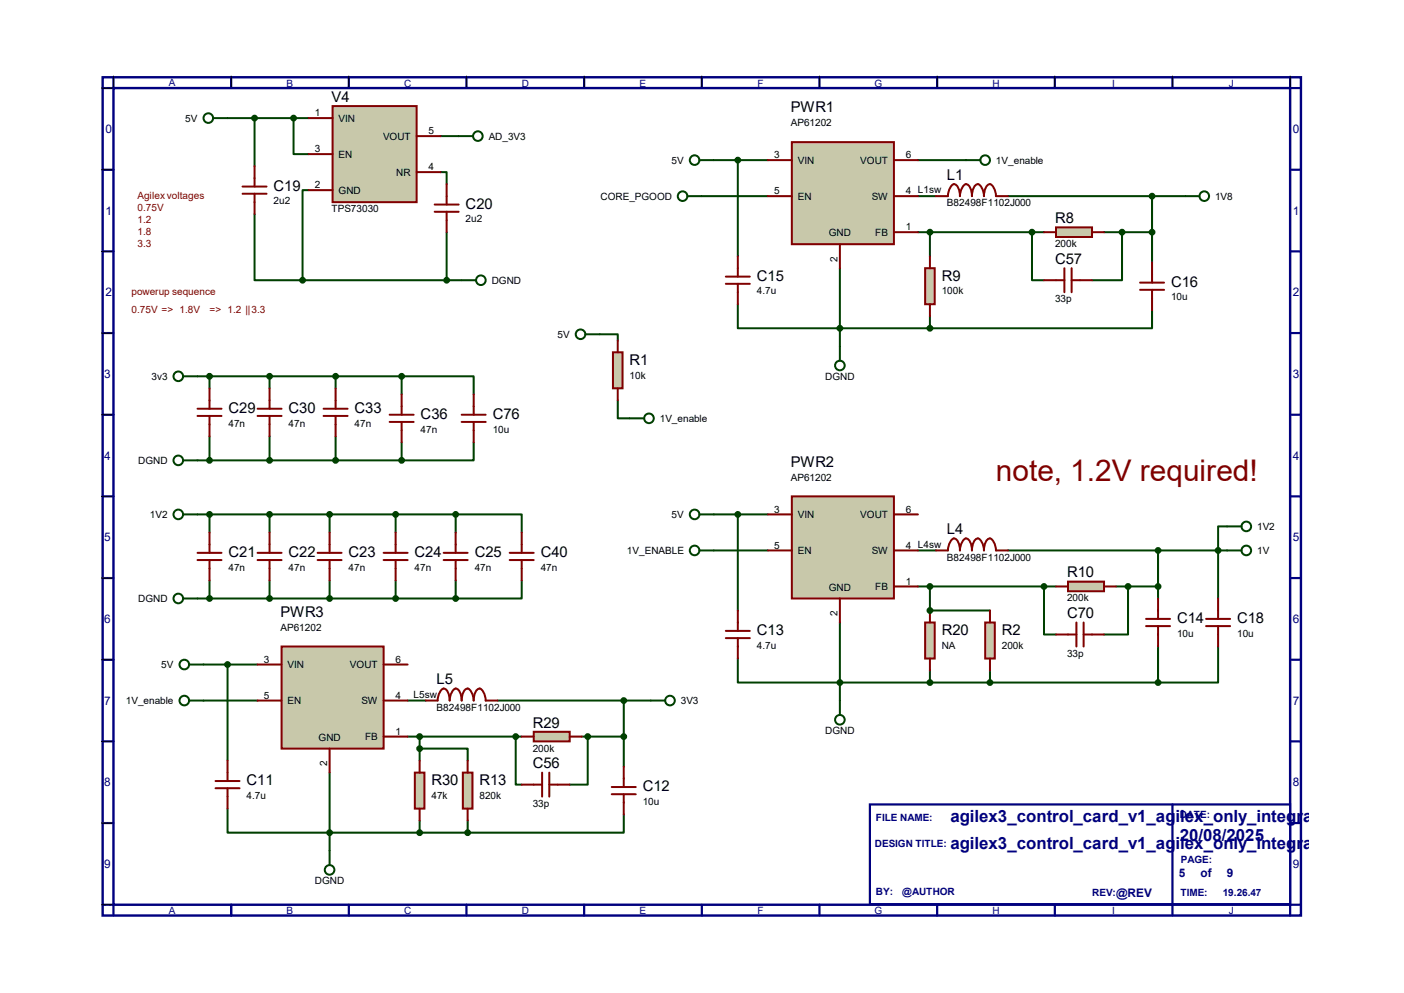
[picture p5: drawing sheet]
<svg xmlns="http://www.w3.org/2000/svg" width="297mm" height="210mm" viewBox="0 0 297 210" stroke-linecap="round" stroke-linejoin="round" font-family="sans-serif">
<path d="M21.7 16.3h253.5v177.3h-253.5zM24 18.6h248.9v172.7h-248.9z" fill="none" stroke="#000080" stroke-width=".51"/>
<g fill="none" stroke="#000080" stroke-width=".47">
<path d="M24 16.3v2.3h-2.3M48.9 16.3v2.3M73.8 16.3v2.3M98.7 16.3v2.3M123.6 16.3v2.3M148.5 16.3v2.3M173.4 16.3v2.3M198.2 16.3v2.3M223.1 16.3v2.3M248 16.3v2.3M272.9 16.3v2.3h2.3M21.7 35.9h2.3"/>
<path d="M272.9 35.9h2.3M21.7 53.2h2.3M272.9 53.2h2.3M21.7 70.4h2.3M272.9 70.4h2.3M21.7 87.7h2.3M272.9 87.7h2.3M21.7 105h2.3M272.9 105h2.3M21.7 122.3h2.3M21.7 139.5h2.3M272.9 122.3h2.3"/>
<path d="M272.9 139.5h2.3M21.7 156.8h2.3M272.9 156.8h2.3M21.7 174.1h2.3M272.9 174.1h2.3M21.7 191.3h2.3v2.3M48.9 191.3v2.3M73.8 191.3v2.3M98.7 191.3v2.3M123.6 191.3v2.3M148.5 191.3v2.3M173.4 191.3v2.3"/>
<path d="M198.2 191.3v2.3M223.1 191.3v2.3M248 191.3v2.3M275.2 191.3h-2.3v2.3"/>
</g>
<g fill="none" stroke="#000" stroke-width=".21">
<path d="M21.5 18.6h2.3M24 16.1v2.3M48.9 16.1v2.3M73.8 16.1v2.3M98.7 16.1v2.3M123.6 16.1v2.3M148.5 16.1v2.3M173.4 16.1v2.3M198.2 16.1l.1 2.3M223.1 16.1l.1 2.3M248 16.1l.1 2.3M272.9 16.1l.1 2.3"/>
<path d="M21.5 35.9h2.3M21.5 53.2h2.3M21.5 70.4h2.3M21.5 87.7h2.3M21.5 105h2.3M21.5 122.3h2.3M21.5 139.5h2.3M21.5 156.8h2.3M21.5 174.1h2.3M21.5 191.3h2.3"/>
</g>
<path d="M184 170.1h88.9v21.1h-88.9z" fill="#fff" stroke="#000080" stroke-width=".47"/>
<path d="M248 170.1v21.1" fill="none" stroke="#000080" stroke-width=".47"/>
<g fill="none" stroke="#004000" stroke-width=".42">
<path d="M48.1 25h17.2M53.8 25v10.1M62.1 25v7.6h3.2M93.2 36.4h1.3v2.5M93.2 28.8h3.8M151 33.9h11.4M156.1 33.9v20.3M194.2 33.9h10.1M53.8 45.3v14h10.2M64 59.3h33.7M65.3 40.2h-1.3v19.1M94.5 49.1v10.2"/>
<path d="M148.5 41.5h13.9M177.7 56.7v16.5M194.2 41.5h3.8M194.2 49.1h26.7M196.7 49.1v5.1M213.2 41.5h37.5M218.3 49.1v10.2h2.6M233.6 49.1h10.1M237.4 49.1v10.2h-6.4M243.7 41.5v14M156.1 64.3v5.1h40.6M196.7 66.9v2.5"/>
<path d="M243.7 65.6v3.8h-47M151 108.8h11.4M156.1 108.8v20.3M194.2 116.4h3.8M156.1 139.3v5.1h53.3v-2.6M177.7 131.7v16.5M194.2 124h2.5v5.1M43.1 140.5h11.4M43.1 148.2h11.4M48.1 140.5v20.4M86.2 148.2h3.8M86.2 155.8h24.2"/>
<path d="M88.8 158.3h10.1v2.6M88.8 155.8v5.1M105.3 148.2h32.4M109.1 155.8v10.1h1.3M123.1 155.8h8.9M124.3 155.8v10.1h-3.8M132 148.2v13.9M196.7 141.8v2.6M48.1 171v5.1h50.8M69.7 163.4v16.5M88.8 173.6v2.5M98.9 173.6v2.5"/>
<path d="M132 172.3v3.8h-33.1"/>
</g>
<circle cx="196.7" cy="129.1" r=".21" fill="#004000"/>
<g fill="none" stroke="#004000" stroke-width=".42">
<path d="M41.8 79.6h43.2M44.3 79.6v2.5M57 79.6v2.5M71 79.6v2.5M85 79.6h15.2v3.8M85 79.6v3.8M126.9 70.7h3.8v1.3M41.8 97.4h43.2M44.3 92.3v5.1M57 92.3v5.1M71 92.3v5.1M85 93.6v3.8"/>
<path d="M100.2 93.6v3.8h-15.2M130.7 84.7v3.8h2.5M41.8 108.8h54.6M44.3 108.8v3.8M57 108.8v3.8M69.7 108.8v3.8M83.7 108.8v3.8M96.4 108.8h14v3.8M96.4 108.8v3.8M151 116.4h11.4M213.2 116.4h46.4M245 116.4v10.2"/>
<path d="M259.6 111.3h-1.9v15.3M41.8 126.6h54.6M44.3 122.8v3.8M57 122.8v3.8M69.7 122.8v3.8M83.7 122.8v3.8M96.4 122.8v3.8M110.4 122.8v3.8h-14M196.7 129.1h12.7M196.7 124h26.7M220.9 124v10.2h2.5M236.1 124h8.9"/>
<path d="M238.6 124v10.2h-5M245 136.7v7.7M257.7 136.7v7.7h-12.7M209.4 144.4h35.6"/>
</g>
<path d="M70.4 22.4h17.7v20.4h-17.7z" fill="#c8c8aa" stroke="#800000" stroke-width=".42"/>
<g fill="none" stroke="#800000" stroke-width=".42">
<path d="M51.3 39.5h5.1M53.8 35.1v4.4M65.3 25h5.1M65.3 32.6h5.1M88.1 36.4h5.1M88.1 28.8h5.1M94.5 38.9v4.4M51.3 41h5.1M53.8 41v4.3M65.3 40.2h5.1M91.9 44.8h5.1M91.9 43.3h5.1"/>
<path d="M94.5 44.8v4.3M153.5 58.5h5.1M156.1 54.2v4.3M241.2 59.8h5.1M243.7 55.5v4.3M153.5 60h5.1M156.1 60v4.3M241.2 61.3h5.1M243.7 61.3v4.3"/>
</g>
<g fill="#004000" stroke="#004000" stroke-width=".42">
<circle cx="64" cy="59.3" r=".51"/>
<circle cx="62.1" cy="25" r=".51"/>
<circle cx="53.8" cy="25" r=".51"/>
<circle cx="94.5" cy="59.3" r=".51"/>
</g>
<g fill="none" stroke="#004000" stroke-width=".42">
<path d="M45.1 25h3M97 28.8h3.1M148 33.9h3M97.7 59.3h3M250.7 41.5h3M177.7 73.2v3.1"/>
<circle cx="44.1" cy="25" r="1.02"/>
<circle cx="101.1" cy="28.8" r="1.02"/>
<circle cx="146.9" cy="33.9" r="1.02"/>
<circle cx="101.7" cy="59.3" r="1.02"/>
<circle cx="254.8" cy="41.5" r="1.02"/>
<circle cx="177.7" cy="77.3" r="1.02"/>
</g>
<path d="M167.5 30.1h21.6v21.5h-21.6z" fill="#c8c8aa" stroke="#800000" stroke-width=".42"/>
<path d="M162.4 33.9h5.1M189.1 33.9h5.1M162.4 41.5h5.1M177.7 51.6v5.1M189.1 41.5h5.1M189.1 49.1h5.1M198 41.5h2.5a2.69 2.69 0 0 1 1.3-2.6 2.31 2.31 0 0 1 1.3 2.6 2.69 2.69 0 0 1 1.2-2.6 2.31 2.31 0 0 1 1.3 2.6 2.31 2.31 0 0 1 1.3-2.6 2.69 2.69 0 0 1 1.3 2.6 2.31 2.31 0 0 1 1.2-2.6 2.69 2.69 0 0 1 1.3 2.6h2.5" fill="none" stroke="#800000" stroke-width=".42"/>
<path d="M223.4 48.1h7.6v2h-7.6z" fill="#c8c8aa" stroke="#800000" stroke-width=".42"/>
<path d="M220.9 49.1h2.5M231 49.1h2.6" fill="none" stroke="#800000" stroke-width=".42"/>
<path d="M195.7 56.7h2v7.6h-2z" fill="#c8c8aa" stroke="#800000" stroke-width=".42"/>
<g fill="none" stroke="#800000" stroke-width=".42">
<path d="M196.7 54.2v2.5M220.9 59.3h4.3M225.2 56.7v5.1M226.7 56.7v5.1M226.7 59.3h4.3M196.7 64.3v2.6M45.6 165.2h5.1M45.6 166.7h5.1M48.1 160.9v4.3M48.1 166.7v4.3M129.4 166.5h5.1M129.4 168h5.1"/>
<path d="M132 162.1v4.4M132 168v4.3"/>
</g>
<g fill="#004000" stroke="#004000" stroke-width=".42">
<circle cx="196.7" cy="49.1" r=".51"/>
<circle cx="177.7" cy="69.4" r=".51"/>
<circle cx="196.7" cy="69.4" r=".51"/>
<circle cx="156.1" cy="33.9" r=".51"/>
<circle cx="243.7" cy="41.5" r=".51"/>
<circle cx="243.7" cy="49.1" r=".51"/>
<circle cx="237.4" cy="49.1" r=".51"/>
<circle cx="218.3" cy="49.1" r=".51"/>
<circle cx="48.1" cy="140.5" r=".51"/>
</g>
<g fill="none" stroke="#004000" stroke-width=".42">
<path d="M145.4 41.5h3.1M40 140.5h3.1M137.7 148.2h3M69.7 179.9v3.1"/>
<circle cx="144.4" cy="41.5" r="1.02"/>
<circle cx="39" cy="140.5" r="1.02"/>
<circle cx="141.7" cy="148.2" r="1.02"/>
<circle cx="69.7" cy="184" r="1.02"/>
</g>
<path d="M59.6 136.7h21.6v21.6h-21.6z" fill="#c8c8aa" stroke="#800000" stroke-width=".42"/>
<path d="M54.5 140.5h5.1M54.5 148.2h5.1M69.7 158.3v5.1M81.2 140.5h5M81.2 148.2h5M81.2 155.8h5M90 148.2h2.6a2.69 2.69 0 0 1 1.3-2.6 2.31 2.31 0 0 1 1.2 2.6 2.69 2.69 0 0 1 1.3-2.6 2.31 2.31 0 0 1 1.3 2.6 2.31 2.31 0 0 1 1.2-2.6 2.69 2.69 0 0 1 1.3 2.6 2.31 2.31 0 0 1 1.3-2.6 2.69 2.69 0 0 1 1.2 2.6h2.6" fill="none" stroke="#800000" stroke-width=".42"/>
<path d="M112.9 154.8h7.6v2h-7.6z" fill="#c8c8aa" stroke="#800000" stroke-width=".42"/>
<path d="M110.4 155.8h2.5M120.5 155.8h2.6" fill="none" stroke="#800000" stroke-width=".42"/>
<path d="M87.8 163.4h2v7.6h-2z" fill="#c8c8aa" stroke="#800000" stroke-width=".42"/>
<path d="M88.8 160.9v2.5M88.8 171v2.6" fill="none" stroke="#800000" stroke-width=".42"/>
<g fill="#004000" stroke="#004000" stroke-width=".42">
<circle cx="88.8" cy="155.8" r=".51"/>
<circle cx="69.7" cy="176.1" r=".51"/>
<circle cx="88.8" cy="176.1" r=".51"/>
</g>
<g fill="none" stroke="#004000" stroke-width=".42">
<path d="M40 148.2h3.1"/>
<circle cx="39" cy="148.2" r="1.02"/>
</g>
<path d="M97.9 163.4h2v7.6h-2z" fill="#c8c8aa" stroke="#800000" stroke-width=".42"/>
<g fill="none" stroke="#800000" stroke-width=".42">
<path d="M153.5 133.4h5.1M153.5 135h5.1M156.1 129.1v4.3M156.1 135v4.3M242.4 130.9h5.1M242.4 132.4h5.1M245 126.6v4.3M245 132.4v4.3M255.1 130.9h5.1M255.1 132.4h5.1M257.7 126.6v4.3M257.7 132.4v4.3"/>
<path d="M98.9 160.9v2.5M98.9 171v2.6M110.4 165.9h4.3M114.7 163.4v5.1M116.2 163.4v5.1M116.2 165.9h4.3"/>
</g>
<g fill="#004000" stroke="#004000" stroke-width=".42">
<circle cx="88.8" cy="158.3" r=".51"/>
<circle cx="98.9" cy="176.1" r=".51"/>
<circle cx="132" cy="148.2" r=".51"/>
<circle cx="132" cy="155.8" r=".51"/>
<circle cx="124.3" cy="155.8" r=".51"/>
<circle cx="109.1" cy="155.8" r=".51"/>
<circle cx="156.1" cy="108.8" r=".51"/>
</g>
<g fill="none" stroke="#004000" stroke-width=".42">
<path d="M204.3 33.9h3.1M148 108.8h3M259.6 116.4h3M177.7 148.2v3"/>
<circle cx="208.4" cy="33.9" r="1.02"/>
<circle cx="146.9" cy="108.8" r="1.02"/>
<circle cx="263.7" cy="116.4" r="1.02"/>
<circle cx="177.7" cy="152.2" r="1.02"/>
</g>
<path d="M167.5 105h21.6v21.6h-21.6z" fill="#c8c8aa" stroke="#800000" stroke-width=".42"/>
<path d="M162.4 108.8h5.1M162.4 116.4h5.1M189.1 108.8h5.1M189.1 116.4h5.1M198 116.4h2.5a2.69 2.69 0 0 1 1.3-2.5 2.31 2.31 0 0 1 1.3 2.5 2.69 2.69 0 0 1 1.2-2.5 2.31 2.31 0 0 1 1.3 2.5 2.31 2.31 0 0 1 1.3-2.5 2.69 2.69 0 0 1 1.3 2.5 2.31 2.31 0 0 1 1.2-2.5 2.69 2.69 0 0 1 1.3 2.5h2.5M177.7 126.6v5.1M189.1 124h5.1" fill="none" stroke="#800000" stroke-width=".42"/>
<path d="M225.9 123h7.7v2.1h-7.7z" fill="#c8c8aa" stroke="#800000" stroke-width=".42"/>
<path d="M223.4 124h2.5M233.6 124h2.5" fill="none" stroke="#800000" stroke-width=".42"/>
<path d="M195.7 131.7h2v7.6h-2z" fill="#c8c8aa" stroke="#800000" stroke-width=".42"/>
<path d="M196.7 129.1v2.6M196.7 139.3v2.5" fill="none" stroke="#800000" stroke-width=".42"/>
<g fill="#004000" stroke="#004000" stroke-width=".42">
<circle cx="196.7" cy="124" r=".51"/>
<circle cx="177.7" cy="144.4" r=".51"/>
<circle cx="196.7" cy="144.4" r=".51"/>
</g>
<path d="M129.7 74.5h2v7.6h-2z" fill="#c8c8aa" stroke="#800000" stroke-width=".42"/>
<path d="M130.7 72v2.5M130.7 82.1v2.6" fill="none" stroke="#800000" stroke-width=".42"/>
<path d="M208.4 131.7h2v7.6h-2z" fill="#c8c8aa" stroke="#800000" stroke-width=".42"/>
<g fill="none" stroke="#800000" stroke-width=".42">
<path d="M41.8 88h5.1M41.8 86.4h5.1M44.3 82.1v4.3M44.3 88v4.3M54.5 88h5.1M54.5 86.4h5.1M57 82.1v4.3M57 88v4.3M68.5 88h5M68.5 86.4h5M71 82.1v4.3M71 88v4.3"/>
<path d="M82.4 89.2h5.1M82.4 87.7h5.1M85 83.4v4.3M85 89.2v4.4M97.7 89.2h5M97.7 87.7h5M100.2 83.4v4.3M100.2 89.2v4.4M41.8 118.4h5.1M41.8 116.9h5.1M44.3 112.6v4.3M44.3 118.4v4.4"/>
<path d="M54.5 118.4h5.1M54.5 116.9h5.1M57 112.6v4.3M57 118.4v4.4M67.2 118.4h5.1M67.2 116.9h5.1M69.7 112.6v4.3M69.7 118.4v4.4M81.2 118.4h5M81.2 116.9h5M83.7 112.6v4.3M83.7 118.4v4.4"/>
<path d="M93.9 118.4h5M93.9 116.9h5M96.4 112.6v4.3M96.4 118.4v4.4M107.8 118.4h5.1M107.8 116.9h5.1M110.4 112.6v4.3M110.4 118.4v4.4M209.4 129.1v2.6M209.4 139.3v2.5M223.4 134.2h4.3M227.7 131.7v5"/>
<path d="M229.2 131.7v5M229.2 134.2h4.4"/>
</g>
<g fill="#004000" stroke="#004000" stroke-width=".42">
<circle cx="209.4" cy="144.4" r=".51"/>
<circle cx="196.7" cy="129.1" r=".51"/>
<circle cx="257.7" cy="116.4" r=".51"/>
<circle cx="245" cy="116.4" r=".51"/>
<circle cx="245" cy="144.4" r=".51"/>
<circle cx="245" cy="124" r=".51"/>
<circle cx="238.6" cy="124" r=".51"/>
<circle cx="220.9" cy="124" r=".51"/>
<circle cx="83.7" cy="108.8" r=".51"/>
<circle cx="69.7" cy="108.8" r=".51"/>
<circle cx="57" cy="108.8" r=".51"/>
<circle cx="83.7" cy="126.6" r=".51"/>
<circle cx="69.7" cy="126.6" r=".51"/>
<circle cx="57" cy="126.6" r=".51"/>
<circle cx="44.3" cy="108.8" r=".51"/>
<circle cx="44.3" cy="126.6" r=".51"/>
<circle cx="96.4" cy="126.6" r=".51"/>
<circle cx="96.4" cy="108.8" r=".51"/>
<circle cx="57" cy="79.6" r=".51"/>
<circle cx="57" cy="97.4" r=".51"/>
<circle cx="44.3" cy="79.6" r=".51"/>
<circle cx="44.3" cy="97.4" r=".51"/>
<circle cx="71" cy="79.6" r=".51"/>
<circle cx="71" cy="97.4" r=".51"/>
<circle cx="85" cy="97.4" r=".51"/>
<circle cx="85" cy="79.6" r=".51"/>
</g>
<g fill="none" stroke="#004000" stroke-width=".42">
<path d="M38.7 79.6h3.1M123.8 70.7h3.1M38.7 97.4h3.1M133.2 88.5h3.1M38.7 108.8h3.1M148 116.4h3M259.6 111.3h3M38.7 126.6h3.1"/>
<circle cx="37.7" cy="79.6" r="1.02"/>
<circle cx="122.8" cy="70.7" r="1.02"/>
<circle cx="37.7" cy="97.4" r="1.02"/>
<circle cx="137.3" cy="88.5" r="1.02"/>
<circle cx="37.7" cy="108.8" r="1.02"/>
<circle cx="146.9" cy="116.4" r="1.02"/>
<circle cx="263.7" cy="111.3" r="1.02"/>
<circle cx="37.7" cy="126.6" r="1.02"/>
</g>
<text font-size="6.3" fill="#800000" x="210.7" y="101.8">note, 1.2V required!</text>
<g font-size="3.6" fill="#000080">
<text x="201" y="173.8">agilex3_control_card_v1_agilex_only_integrated_magneti</text>
<text x="201" y="179.6">agilex3_control_card_v1_agilex_only_integrated_magneti</text>
<text x="249.6" y="177.8">20/08/2025</text>
</g>
<g font-size="3.1">
<text x="70.1" y="21.5">V4</text>
<text x="167.3" y="23.8">PWR1</text>
<text x="57.9" y="40.3">C19</text>
<text x="200.3" y="38.1">L1</text>
<text x="98.5" y="44.1">C20</text>
<text x="223.2" y="47.2">R8</text>
<text x="160.1" y="59.4">C15</text>
<text x="199.2" y="59.4">R9</text>
<text x="223.2" y="55.8">C57</text>
<text x="247.7" y="60.6">C16</text>
<text x="133.2" y="77.1">R1</text>
<text x="48.3" y="87.3">C29</text>
<text x="61" y="87.3">C30</text>
<text x="75" y="87.3">C33</text>
<text x="89" y="88.6">C36</text>
<text x="104.2" y="88.6">C76</text>
<text x="167.3" y="98.7">PWR2</text>
<text x="200.3" y="113">L4</text>
<text x="48.3" y="117.8">C21</text>
<text x="61" y="117.8">C22</text>
<text x="73.7" y="117.8">C23</text>
<text x="87.7" y="117.8">C24</text>
<text x="100.4" y="117.8">C25</text>
<text x="114.4" y="117.8">C40</text>
<text x="225.7" y="122.1">R10</text>
<text x="59.4" y="130.5">PWR3</text>
<text x="225.7" y="130.8">C70</text>
<text x="249" y="131.7">C14</text>
<text x="261.7" y="131.7">C18</text>
<text x="160.1" y="134.3">C13</text>
<text x="199.2" y="134.3">R20</text>
<text x="211.9" y="134.3">R2</text>
<text x="92.4" y="144.7">L5</text>
<text x="112.7" y="153.9">R29</text>
<text x="52.2" y="166">C11</text>
<text x="91.3" y="166">R30</text>
<text x="101.4" y="166">R13</text>
<text x="112.7" y="162.5">C56</text>
<text x="136" y="167.3">C12</text>
</g>
<g font-size="2.5" fill="#000080">
<text x="22.3" y="28.2">0</text>
<text x="273.5" y="28.2">0</text>
<text x="22.3" y="45.4">1</text>
<text x="273.5" y="45.4">1</text>
<text x="22.3" y="62.7">2</text>
<text x="273.5" y="62.7">2</text>
<text x="22.1" y="80">3</text>
<text x="273.5" y="80">3</text>
<text x="22.1" y="97.2">4</text>
<text x="273.5" y="97.2">4</text>
<text x="22.1" y="114.5">5</text>
<text x="273.5" y="114.5">5</text>
<text x="22.1" y="131.8">6</text>
<text x="273.5" y="131.8">6</text>
<text x="22.1" y="149.1">7</text>
<text x="273.5" y="149.1">7</text>
<text x="22.1" y="166.3">8</text>
<text x="273.5" y="166.3">8</text>
<text x="22.1" y="183.6">9</text>
<text x="249.4" y="185.5">5</text>
<text x="254" y="185.5">of</text>
<text x="259.5" y="185.5">9</text>
<text x="273.5" y="183.6">9</text>
<text x="236.1" y="189.6">@REV</text>
</g>
<g font-size="2.1" fill="#000080">
<text x="35.7" y="18.1">A</text>
<text x="60.6" y="18.4">B</text>
<text x="85.5" y="18.4">C</text>
<text x="110.4" y="18.4">D</text>
<text x="135.3" y="18.4">E</text>
<text x="160.3" y="18.4">F</text>
<text x="185" y="18.4">G</text>
<text x="209.9" y="18.4">H</text>
<text x="235.3" y="18.4">I</text>
<text x="260" y="18.4">J</text>
<text x="185.3" y="173.6">FILE NAME:</text>
<text x="249.6" y="173.1">DATE:</text>
<text x="185.1" y="179.1">DESIGN TITLE:</text>
<text x="249.8" y="182.5">PAGE:</text>
<text x="185.3" y="189.4">BY:</text>
<text x="190.9" y="189.4">@AUTHOR</text>
<text x="231.1" y="189.5">REV:</text>
<text x="249.7" y="189.5">TIME:</text>
<text x="258.7" y="189.5">19.26.47</text>
<text x="35.7" y="193.4">A</text>
<text x="60.6" y="193.4">B</text>
<text x="85.5" y="193.4">C</text>
<text x="110.4" y="193.4">D</text>
<text x="135.3" y="193.4">E</text>
<text x="160.3" y="193.4">F</text>
<text x="185" y="193.4">G</text>
<text x="209.9" y="193.4">H</text>
<text x="235.3" y="193.4">I</text>
<text x="260" y="193.4">J</text>
</g>
<g font-size="2.1">
<text x="39.2" y="25.7">5V</text>
<text x="66.6" y="24.6">1</text>
<text x="71.6" y="25.7">VIN</text>
<text x="81" y="29.5">VOUT</text>
<text x="90.7" y="28.4">5</text>
<text x="103.4" y="29.5">AD_3V3</text>
<text x="167.3" y="26.7">AP61202</text>
<text x="66.6" y="32.2">3</text>
<text x="71.6" y="33.4">EN</text>
<text x="142.1" y="34.6">5V</text>
<text x="163.8" y="33.5">3</text>
<text x="168.8" y="34.6">VIN</text>
<text x="182" y="34.6">VOUT</text>
<text x="191.6" y="33.5">6</text>
<text x="210.7" y="34.6">1V_enable</text>
<text x="66.6" y="39.8">2</text>
<text x="71.6" y="41">GND</text>
<text x="83.8" y="37.2">NR</text>
<text x="90.7" y="36">4</text>
<text x="163.8" y="41.1">5</text>
<text x="191.6" y="41.1">4 L1sw</text>
<text x="57.9" y="43.2">2u2</text>
<text x="70.1" y="44.9">TPS73030</text>
<text x="98.5" y="47">2u2</text>
<text x="127" y="42.2">CORE_PGOOD</text>
<text x="168.8" y="42.2">EN</text>
<text x="184.4" y="42.2">SW</text>
<text x="200.3" y="43.6">B82498F1102J000</text>
<text x="257" y="42.2">1V8</text>
<text x="175.3" y="50">GND</text>
<text x="185.2" y="49.9">FB</text>
<text x="191.6" y="48.7">1</text>
<text x="223.2" y="52.3">200k</text>
<text x="177.2" y="55.4" transform="rotate(-90 177.2 55.4)">2</text>
<text x="104" y="60">DGND</text>
<text x="160.1" y="62.3">4.7u</text>
<text x="199.2" y="62.3">100k</text>
<text x="223.2" y="64">33p</text>
<text x="247.7" y="63.5">10u</text>
<text x="117.9" y="71.5">5V</text>
<text x="32" y="80.3">3v3</text>
<text x="133.2" y="80.1">10k</text>
<text x="174.6" y="80.3">DGND</text>
<text x="139.6" y="89.2">1V_enable</text>
<text x="48.3" y="90.2">47n</text>
<text x="61" y="90.2">47n</text>
<text x="75" y="90.2">47n</text>
<text x="89" y="91.5">47n</text>
<text x="104.2" y="91.5">10u</text>
<text x="29.3" y="98.1">DGND</text>
<text x="167.3" y="101.6">AP61202</text>
<text x="31.7" y="109.6">1V2</text>
<text x="142.1" y="109.6">5V</text>
<text x="163.8" y="108.4">3</text>
<text x="168.8" y="109.6">VIN</text>
<text x="182" y="109.6">VOUT</text>
<text x="191.6" y="108.4">6</text>
<text x="265.9" y="112.1">1V2</text>
<text x="132.6" y="117.2">1V_ENABLE</text>
<text x="163.8" y="116">5</text>
<text x="168.8" y="117.2">EN</text>
<text x="184.4" y="117.2">SW</text>
<text x="191.6" y="116">4 L4sw</text>
<text x="200.3" y="118.6">B82498F1102J000</text>
<text x="265.9" y="117.2">1V</text>
<text x="48.3" y="120.7">47n</text>
<text x="61" y="120.7">47n</text>
<text x="73.7" y="120.7">47n</text>
<text x="87.7" y="120.7">47n</text>
<text x="100.4" y="120.7">47n</text>
<text x="114.4" y="120.7">47n</text>
<text x="175.3" y="124.9">GND</text>
<text x="185.2" y="124.8">FB</text>
<text x="191.6" y="123.7">1</text>
<text x="29.3" y="127.3">DGND</text>
<text x="177.2" y="130.3" transform="rotate(-90 177.2 130.3)">2</text>
<text x="225.7" y="127.2">200k</text>
<text x="59.4" y="133.4">AP61202</text>
<text x="160.1" y="137.2">4.7u</text>
<text x="199.2" y="137.2">NA</text>
<text x="211.9" y="137.2">200k</text>
<text x="249" y="134.7">10u</text>
<text x="261.7" y="134.7">10u</text>
<text x="34.1" y="141.3">5V</text>
<text x="55.8" y="140.2">3</text>
<text x="60.8" y="141.3">VIN</text>
<text x="74" y="141.3">VOUT</text>
<text x="83.7" y="140.2">6</text>
<text x="225.7" y="138.9">33p</text>
<text x="26.6" y="148.9">1V_enable</text>
<text x="55.8" y="147.8">5</text>
<text x="60.8" y="148.9">EN</text>
<text x="76.5" y="148.9">SW</text>
<text x="83.7" y="147.8">4</text>
<text x="87.5" y="147.6">L5sw</text>
<text x="144" y="148.9">3V3</text>
<text x="83.7" y="155.4">1</text>
<text x="92.4" y="150.3">B82498F1102J000</text>
<text x="174.6" y="155.3">DGND</text>
<text x="67.4" y="156.7">GND</text>
<text x="77.2" y="156.5">FB</text>
<text x="112.7" y="159">200k</text>
<text x="69.2" y="162.1" transform="rotate(-90 69.2 162.1)">2</text>
<text x="52.2" y="169">4.7u</text>
<text x="91.3" y="169">47k</text>
<text x="101.4" y="169">820k</text>
<text x="112.7" y="170.6">33p</text>
<text x="136" y="170.2">10u</text>
<text x="66.6" y="187">DGND</text>
</g>
<g font-size="2.1" fill="#800000">
<text x="29.1" y="42.2">Agilex voltages</text>
<text x="29.1" y="44.7">0.75V</text>
<text x="29.1" y="47.2">1.2</text>
<text x="29.1" y="49.8">1.8</text>
<text x="29.1" y="52.3">3.3</text>
<text x="27.8" y="62.5">powerup sequence</text>
<text x="27.8" y="66.3">0.75V =&gt; 1.8V</text>
<text x="44.3" y="66.3">=&gt; 1.2 ||3.3</text>
</g>
</svg>
